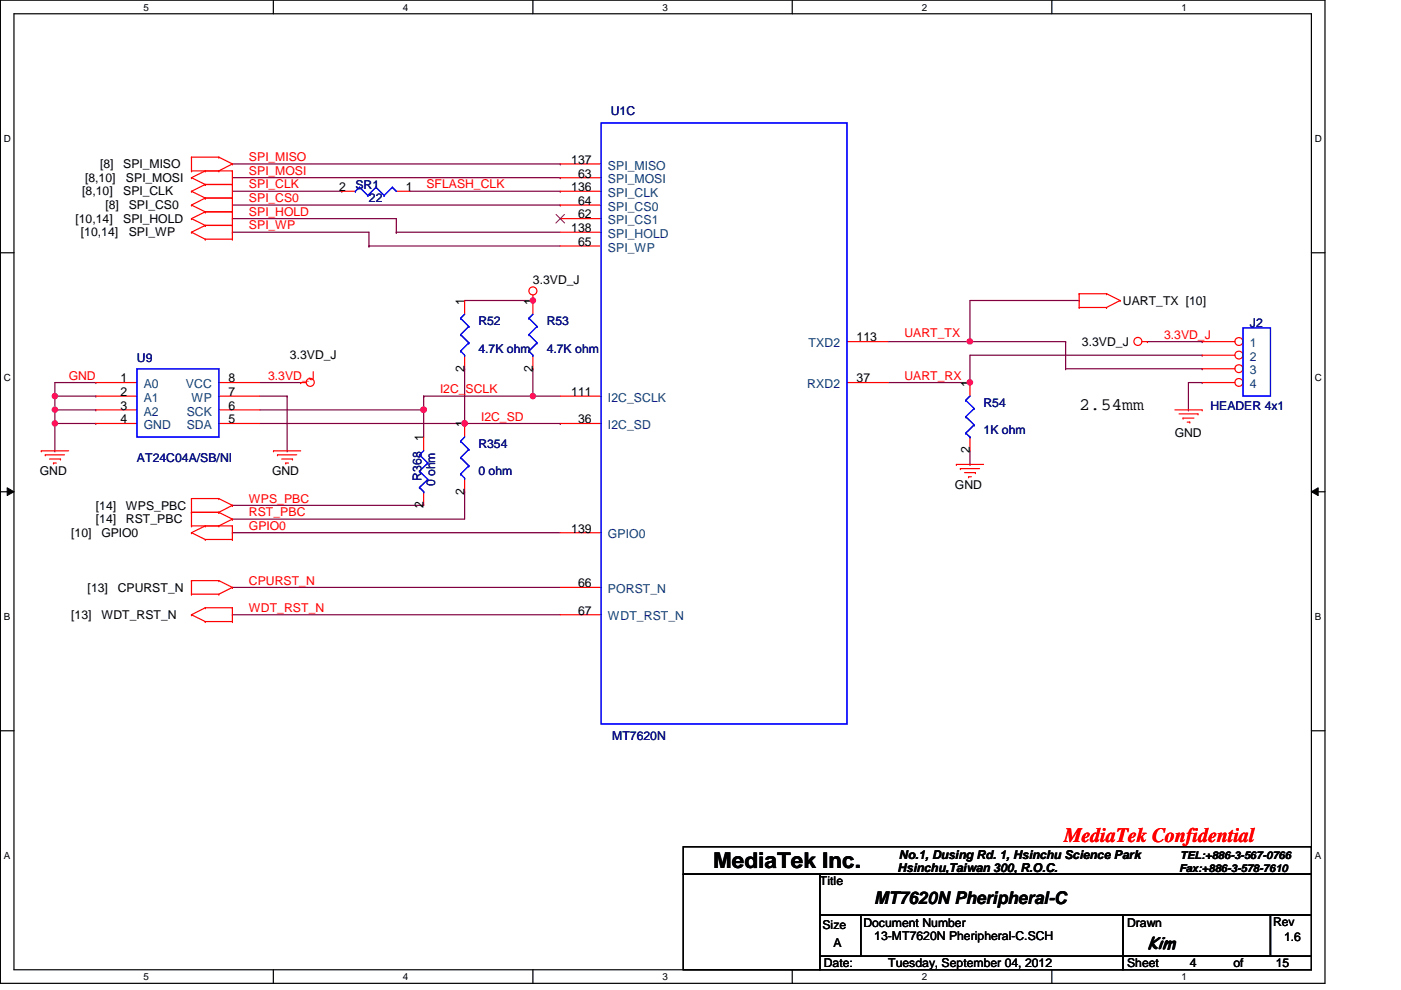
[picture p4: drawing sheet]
<svg xmlns="http://www.w3.org/2000/svg" width="297mm" height="210mm" viewBox="0 0 297 210" stroke-linecap="round" stroke-linejoin="round" font-family="sans-serif">
<path d="M.1 0h280.8v208.5h-280.8zM3 2.9h275v202.7h-275z" fill="none" stroke="#000" stroke-width=".25"/>
<g fill="#fff">
<path d="M30.4 .3h1.2v2.4h-1.2z"/>
<path d="M30.4 205.9h1.2v2.3h-1.2z"/>
</g>
<path d="M58 0v2.9M58 205.6v2.9" fill="none" stroke="#000" stroke-width=".25"/>
<g fill="#fff">
<path d="M85.4 .3h1.2v2.4h-1.2z"/>
<path d="M85.4 205.9h1.2v2.3h-1.2z"/>
</g>
<path d="M113 0v2.9M113 205.6v2.9" fill="none" stroke="#000" stroke-width=".25"/>
<g fill="#fff">
<path d="M140.5 .3h1.1v2.4h-1.1z"/>
<path d="M140.5 205.9h1.1v2.3h-1.1z"/>
</g>
<path d="M168 0v2.9M168 205.6v2.9" fill="none" stroke="#000" stroke-width=".25"/>
<g fill="#fff">
<path d="M195.4 .3h1.2v2.4h-1.2z"/>
<path d="M195.4 205.9h1.2v2.3h-1.2z"/>
</g>
<path d="M223 0v2.9M223 205.6v2.9" fill="none" stroke="#000" stroke-width=".25"/>
<g fill="#fff">
<path d="M250.5 .3h1.1v2.4h-1.1z"/>
<path d="M250.5 205.9h1.1v2.3h-1.1z"/>
<path d="M.8 28.2h1.5v2.4h-1.5z"/>
<path d="M278.8 28.2h1.4v2.4h-1.4z"/>
<path d="M.8 78.9h1.5v2.3h-1.5z"/>
<path d="M278.8 78.9h1.4v2.3h-1.4z"/>
</g>
<path d="M.1 53.6h2.9M278 53.6h2.9" fill="none" stroke="#000" stroke-width=".25"/>
<g fill="#fff">
<path d="M.8 129.6h1.4v2.3h-1.4z"/>
<path d="M278.8 129.6h1.3v2.3h-1.3z"/>
</g>
<path d="M.1 104.3h2.9M278 104.3h2.9" fill="none" stroke="#000" stroke-width=".25"/>
<path d="M1.5 103.4l1.5 .9-1.5 .8zM278 104.3l1.5-.9v1.7z" fill="#000"/>
<path d="M1.5 103.4l1.5 .9-1.5 .8zM278 104.3l1.5-.9v1.7z" fill="none" stroke="#000" stroke-width=".21"/>
<g fill="#fff">
<path d="M.8 180.3h1.4v2.3h-1.4z"/>
<path d="M278.8 180.3h1.3v2.3h-1.3z"/>
</g>
<path d="M.1 154.9h2.9M278 154.9h2.9" fill="none" stroke="#000" stroke-width=".25"/>
<path d="M49.3 37.7h69.5M49.3 34.8h69.5M118.8 37.7h.1M118.8 34.8h.1M49.3 43.5h69.5M49.3 40.6h23.2M72.5 40.6h.1M86.9 40.6h31.9M118.8 43.5h.1M118.8 40.6h.1M188.3 72.4h17.4M205.7 72.4h.1" fill="none" stroke="#800040" stroke-width=".25"/>
<circle cx="205.6" cy="72.4" r=".56" fill="#f0f"/>
<circle cx="205.6" cy="72.4" r=".56" fill="none" stroke="#f0f" stroke-width=".25"/>
<g fill="none" stroke="#800040" stroke-width=".25">
<path d="M205.7 72.4h.1M205.7 72.4h20.2M225.9 78.2h.1M225.9 72.4h.1M225.9 72.4v5.8M225.9 78.2h29M228.8 63.7h.1M228.8 63.7h-23.1v8.7M243.3 72.4h11.6M254.9 72.4h.1M254.9 75.3h.1M254.9 78.2h.1"/>
<path d="M254.9 75.3h-49.2v5.8M205.7 81.1h.1M252 86.9h.1M254.9 81.1h.1M254.9 81.1h-2.9v5.8"/>
</g>
<circle cx="205.6" cy="81.1" r=".56" fill="#f0f"/>
<circle cx="205.6" cy="81.1" r=".56" fill="none" stroke="#f0f" stroke-width=".25"/>
<g fill="none" stroke="#800040" stroke-width=".25">
<path d="M49.3 46.4h.1M49.3 49.2h.1M49.3 46.4h34.7M49.3 49.2h28.9M78.2 52.2h.1M78.2 52.2h40.6M98.5 63.7h.1M98.5 63.7h14.5M188.3 81.1h17.4M205.7 81.1h.1M205.7 98.5h.1M205.7 95.6v2.9"/>
<path d="M49.3 110.1h.1M49.3 112.9h.1M49.3 110.1h49.2M49.3 112.9h69.5M49.3 124.5h.1M49.3 130.3h.1M49.3 124.5h69.5M49.3 130.3h69.5"/>
</g>
<circle cx="113" cy="63.7" r=".56" fill="#f0f"/>
<circle cx="113" cy="63.7" r=".56" fill="none" stroke="#f0f" stroke-width=".25"/>
<path d="M98.5 78.2h.1M98.5 78.2v11.6M113 78.2h.1M113 78.2v5.8M89.8 86.9h.1M89.8 86.9v5.8M98.5 104.3h.1M98.5 104.3v5.8" fill="none" stroke="#800040" stroke-width=".25"/>
<circle cx="89.8" cy="86.9" r=".56" fill="#f0f"/>
<circle cx="89.8" cy="86.9" r=".56" fill="none" stroke="#f0f" stroke-width=".25"/>
<path d="M78.2 52.2h.1M78.2 49.2v3M84 49.2h.1M84 49.2h34.8M84 46.4v2.8M98.5 89.8h20.3M118.8 89.8h.1M49.3 107.1h.1M49.3 107.1h40.5" fill="none" stroke="#800040" stroke-width=".25"/>
<circle cx="98.5" cy="89.8" r=".56" fill="#f0f"/>
<circle cx="98.5" cy="89.8" r=".56" fill="none" stroke="#f0f" stroke-width=".25"/>
<path d="M89.8 84h.1M89.8 84h23.2" fill="none" stroke="#800040" stroke-width=".25"/>
<circle cx="113" cy="84" r=".56" fill="#f0f"/>
<circle cx="113" cy="84" r=".56" fill="none" stroke="#f0f" stroke-width=".25"/>
<path d="M11.6 84h.1M11.6 86.9h8.7M11.6 81.1v2.9M20.3 86.9h.1M89.8 84h.1M89.8 84v2.9M113 84h.1M113 84h5.8" fill="none" stroke="#800040" stroke-width=".25"/>
<circle cx="11.6" cy="84" r=".56" fill="#f0f"/>
<circle cx="11.6" cy="84" r=".56" fill="none" stroke="#f0f" stroke-width=".25"/>
<path d="M55.1 84h5.8M55.1 86.9h34.7M60.9 84h.1M60.9 95.6h.1M60.9 84v11.6M89.8 86.9h.1" fill="none" stroke="#800040" stroke-width=".25"/>
<circle cx="89.8" cy="86.9" r=".56" fill="#f0f"/>
<circle cx="89.8" cy="86.9" r=".56" fill="none" stroke="#f0f" stroke-width=".25"/>
<path d="M11.6 95.6h.1M11.6 89.8h.1M11.6 81.1h8.7M11.6 84h8.7M11.6 89.8h8.7M11.6 86.9v8.7M20.3 81.1h.1M20.3 84h.1M20.3 89.8h.1M55.1 81.1h8.7M63.8 81.1h.1" fill="none" stroke="#800040" stroke-width=".25"/>
<circle cx="11.6" cy="89.8" r=".56" fill="#f0f"/>
<circle cx="11.6" cy="89.8" r=".56" fill="none" stroke="#f0f" stroke-width=".25"/>
<path d="M11.6 86.9h.1M11.6 84v2.9" fill="none" stroke="#800040" stroke-width=".25"/>
<circle cx="11.6" cy="86.9" r=".56" fill="#f0f"/>
<circle cx="11.6" cy="86.9" r=".56" fill="none" stroke="#f0f" stroke-width=".25"/>
<path d="M55.1 89.8h43.4M98.5 89.8h.1" fill="none" stroke="#800040" stroke-width=".25"/>
<circle cx="98.5" cy="89.8" r=".56" fill="#f0f"/>
<circle cx="98.5" cy="89.8" r=".56" fill="none" stroke="#f0f" stroke-width=".25"/>
<g fill="none" stroke="#f00" stroke-width=".25">
<path d="M40.6 33.3h.1M40.6 36.2h.1M40.6 37.7h.1M40.6 33.3h5.8M40.6 33.3v2.9M40.6 36.2h8.7M40.6 37.7l2.9 1.4M43.5 39.1h.1M43.5 36.2h.1M43.5 39.1h5.8M43.5 39.1l-2.9 1.5M43.5 36.2l-2.9 1.5"/>
<path d="M46.4 33.3h.1M46.4 36.2h.1M46.4 33.3l2.9 1.5M49.3 39.1h.1M49.3 34.8h.1M49.3 36.2h.1M49.3 36.2v14.5M49.3 34.8l-2.9 1.4M40.6 40.6h.1M40.6 43.5h.1M40.6 49.2h.1M40.6 46.4h.1"/>
<path d="M40.6 40.6l2.9 1.4M40.6 43.5l2.9 1.4M40.6 49.2l2.9 1.5M40.6 46.4l2.9 1.4M43.5 42h.1M43.5 44.9h.1M43.5 47.8h.1M43.5 50.7h.1M43.5 42h5.8M43.5 42l-2.9 1.5M43.5 44.9h5.8M43.5 47.8h5.8"/>
<path d="M43.5 47.8l-2.9 1.4M43.5 50.7h5.8M43.5 44.9l-2.9 1.5M49.3 42h.1M49.3 44.9h.1M49.3 50.7h.1M49.3 47.8h.1M113 63.7h.1M113 62.6v4M113 75.3v2.9M228.8 65.2h.1M228.8 62.3h.1"/>
<path d="M228.8 65.2h5.8M228.8 62.3v2.9M228.8 62.3h5.8M234.6 65.2h.1M234.6 62.3h.1M234.6 62.3l2.9 1.4M237.5 63.7h.1M237.5 63.7l-2.9 1.5M242.1 72.4h1.2M243.3 72.4h.1M8.8 95.6h.1M8.8 95.6h5.8"/>
<path d="M9.6 96.4h.1M9.6 96.4h4.1M10.5 97.3h2.3M11.3 98.2h.1M11.3 98.2h.6M12.8 97.3h.1M20.3 86.9h8.7M20.3 81.1h8.7M20.3 84h8.7M20.3 89.8h8.7M46.4 86.9h8.7M46.4 81.1h8.7"/>
<path d="M46.4 84h8.7M46.4 89.8h8.7M58 95.6h.1M58 95.6h5.8M58.8 96.4h.1M58.8 96.4h4.1M59.7 97.3h2.3M60.6 98.2h.1M60.6 98.2h.6M62 97.3h.1M63.8 81.1h.1M63.8 81.1h1.1"/>
<path d="M202.8 98.5h.1M202.8 98.5h5.7M203.6 99.4h.1M203.6 99.4h4.1M249.1 86.9h5.8M250 87.8h4M250.8 88.6h.1M250.8 88.6h2.3M251.7 89.5h.6M252.3 89.5h.1M254 87.8h.1M254.9 86.9h.1"/>
<path d="M40.6 111.5h.1M40.6 108.6h.1M40.6 105.7h.1M40.6 112.9h.1M40.6 105.7v5.8M40.6 108.6h5.8M40.6 111.5h8.7M40.6 105.7h5.8M40.6 112.9l2.9 1.5M43.5 111.5h.1M43.5 114.4h.1M43.5 111.5l-2.9 1.4"/>
<path d="M43.5 114.4h5.8M46.4 108.6h.1M46.4 111.5h.1M46.4 105.7h.1M46.4 108.6l2.9 1.5M46.4 105.7l2.9 1.4M49.3 110.1h.1M49.3 107.1h.1M49.3 114.4h.1M49.3 111.5h.1M49.3 111.5v2.9M49.3 110.1l-2.9 1.4"/>
<path d="M49.3 107.1l-2.9 1.5M204.5 100.2h2.3M205.4 101.1h.1M205.4 101.1h.5M206.8 100.2h.1M40.6 126h.1M40.6 123.1h.1M40.6 130.3h.1M40.6 123.1v2.9M40.6 126h5.8M40.6 123.1h5.8M40.6 130.3l2.9 1.5"/>
<path d="M43.5 128.9h.1M43.5 131.8h.1M43.5 128.9h5.8M43.5 128.9l-2.9 1.4M43.5 131.8h5.8M46.4 126h.1M46.4 123.1h.1M46.4 123.1l2.9 1.4M49.3 124.5h.1M49.3 131.8h.1M49.3 128.9h.1M49.3 128.9v2.9"/>
<path d="M49.3 124.5l-2.9 1.5"/>
<circle cx="113" cy="61.7" r=".85"/>
<circle cx="241.2" cy="72.4" r=".85"/>
<circle cx="65.8" cy="81.1" r=".85"/>
</g>
<path d="M144.9 179.5h133.1v5.8h-133.1zM144.9 185.3h28.9v20.3h-28.9zM173.8 185.3h104.2v8.7h-104.2zM173.8 194h8.7v8.7h-8.7zM182.5 194h86.9v8.7h-86.9zM238.1 194h31.3v8.7h-31.3zM238.1 194h.1M238.1 194v8.7M269.4 194h8.6v8.7h-8.6zM173.8 202.7h64.3v2.9h-64.3zM238.1 202.7h39.9v2.9h-39.9z" fill="none" stroke="#000" stroke-width=".25"/>
<g fill="none" stroke="#00f" stroke-width=".25">
<path d="M29 78.2h17.4v14.5h-17.4zM112.1 67.5h.1M112.1 71h.1M112.1 74.4h.1M112.1 67.5l1.8 1.7M112.1 71l1.8 1.7M112.1 74.4l.9 .9M113 75.3h.1M113 66.6l-.9 .9M113.9 69.2h.1M113.9 72.7h.1M113.9 69.2l-1.8 1.8"/>
<path d="M113.9 72.7l-1.8 1.7"/>
</g>
<circle cx="262.7" cy="72.4" r=".84" fill="#fff"/>
<g fill="none" stroke="#f00" stroke-width=".25">
<path d="M254.9 72.4h6.9"/>
<circle cx="262.7" cy="72.4" r=".84"/>
</g>
<circle cx="262.7" cy="75.3" r=".84" fill="#fff"/>
<g fill="none" stroke="#f00" stroke-width=".25">
<path d="M254.9 75.3h6.9"/>
<circle cx="262.7" cy="75.3" r=".84"/>
</g>
<circle cx="262.7" cy="78.2" r=".84" fill="#fff"/>
<g fill="none" stroke="#f00" stroke-width=".25">
<path d="M254.9 78.2h6.9"/>
<circle cx="262.7" cy="78.2" r=".84"/>
</g>
<circle cx="262.7" cy="81.1" r=".84" fill="#fff"/>
<g fill="none" stroke="#f00" stroke-width=".25">
<path d="M118.8 34.8h8.7M118.8 37.7h8.7M72.5 40.6h2.8M84 40.6h2.9M118.8 40.6h8.7M118.8 43.5h8.7M118.8 46.4h8.7M118.8 49.2h8.7M118.8 52.2h8.7M98.5 63.7v2.9M98.5 75.3v2.9M179.6 72.4h8.7"/>
<path d="M89.8 92.7v2.9M98.5 89.8v2.9M118.8 84h8.7M118.8 89.8h8.7M179.6 81.1h8.7M205.7 81.1v2.9M205.7 92.7v2.9M254.9 81.1h6.9M89.8 104.3v2.8M98.5 101.4v2.9M118.8 112.9h8.7M118.8 124.5h8.7"/>
<path d="M118.8 130.3h8.7"/>
<circle cx="262.7" cy="81.1" r=".84"/>
</g>
<g fill="none" stroke="#00f" stroke-width=".25">
<path d="M76.2 39.7h.1M76.2 39.7l1.8 1.7M76.2 39.7l-.9 .9M79.7 39.7h.1M79.7 39.7l1.7 1.7M79.7 39.7l-1.7 1.7M83.2 39.7h.1M83.2 39.7l.8 .9M83.2 39.7l-1.8 1.7M127.5 26.1h52.1v127.4h-52.1zM75.3 40.6h.1M78 41.4h.1"/>
<path d="M81.4 41.4h.1M97.7 67.5h.1M97.7 71h.1M97.7 74.4h.1M97.7 67.5l1.7 1.7M97.7 71l1.7 1.7M97.7 74.4l.8 .9M98.5 75.3h.1M98.5 66.6l-.8 .9M99.4 69.2h.1M99.4 72.7h.1M99.4 69.2l-1.7 1.8"/>
<path d="M99.4 72.7l-1.7 1.7M263.6 69.5h5.8v14.5h-5.8zM88.9 96.4h.1M88.9 99.9h.1M88.9 96.4l1.8 1.8M88.9 99.9l1.8 1.7M89.8 95.6l-.9 .8M90.7 98.2h.1M90.7 98.2l-1.8 1.7M97.7 93.6h.1M97.7 97h.1M97.7 93.6l1.7 1.7"/>
<path d="M97.7 97l1.7 1.8M98.5 92.7l-.8 .9M99.4 95.3h.1M99.4 98.8h.1M99.4 95.3l-1.7 1.7M99.4 98.8l-1.7 1.7M204.8 84.9h.1M204.8 88.3h.1M204.8 91.8h.1M204.8 84.9l1.7 1.7M204.8 88.3l1.7 1.8M204.8 91.8l.9 .9"/>
<path d="M205.7 92.7h.1M205.7 84l-.9 .9M206.5 86.6h.1M206.5 90.1h.1M206.5 86.6l-1.7 1.7M206.5 90.1l-1.7 1.7M88.9 103.4h.1M88.9 103.4l.9 .9M89.8 104.3h.1M90.7 101.6h.1M90.7 101.6l-1.8 1.8M97.7 100.5h.1"/>
<path d="M97.7 100.5l.8 .9M98.5 101.4h.1"/>
</g>
<path d="M117.9 45.5l1.8 1.8M119.7 45.5l-1.8 1.8" fill="none" stroke="#804000" stroke-width=".21"/>
<circle cx="205.6" cy="72.4" r=".56" fill="#f0f"/>
<circle cx="205.6" cy="72.4" r=".56" fill="none" stroke="#f0f" stroke-width=".25"/>
<circle cx="205.6" cy="81.1" r=".56" fill="#f0f"/>
<circle cx="205.6" cy="81.1" r=".56" fill="none" stroke="#f0f" stroke-width=".25"/>
<circle cx="113" cy="63.7" r=".56" fill="#f0f"/>
<circle cx="113" cy="63.7" r=".56" fill="none" stroke="#f0f" stroke-width=".25"/>
<circle cx="89.8" cy="86.9" r=".56" fill="#f0f"/>
<circle cx="89.8" cy="86.9" r=".56" fill="none" stroke="#f0f" stroke-width=".25"/>
<circle cx="98.5" cy="89.8" r=".56" fill="#f0f"/>
<circle cx="98.5" cy="89.8" r=".56" fill="none" stroke="#f0f" stroke-width=".25"/>
<circle cx="113" cy="84" r=".56" fill="#f0f"/>
<circle cx="113" cy="84" r=".56" fill="none" stroke="#f0f" stroke-width=".25"/>
<circle cx="11.6" cy="84" r=".56" fill="#f0f"/>
<circle cx="11.6" cy="84" r=".56" fill="none" stroke="#f0f" stroke-width=".25"/>
<circle cx="89.8" cy="86.9" r=".56" fill="#f0f"/>
<circle cx="89.8" cy="86.9" r=".56" fill="none" stroke="#f0f" stroke-width=".25"/>
<circle cx="11.6" cy="89.8" r=".56" fill="#f0f"/>
<circle cx="11.6" cy="89.8" r=".56" fill="none" stroke="#f0f" stroke-width=".25"/>
<circle cx="11.6" cy="86.9" r=".56" fill="#f0f"/>
<circle cx="11.6" cy="86.9" r=".56" fill="none" stroke="#f0f" stroke-width=".25"/>
<circle cx="98.5" cy="89.8" r=".56" fill="#f0f"/>
<circle cx="98.5" cy="89.8" r=".56" fill="none" stroke="#f0f" stroke-width=".25"/>
<text font-size="4.6" x="151.2" y="184.1">MediaTek Inc.</text>
<text font-size="4.3" fill="#f00" x="225.6" y="178.5">MediaTek Confidential</text>
<g font-size="3.7">
<text x="228.8" y="87">2.54mm</text>
<text x="185.4" y="191.6">MT7620N Pheripheral-C</text>
<text x="243.3" y="201.3">Kim</text>
</g>
<g font-size="2.6" fill="#000080">
<text x="129.5" y="24.3">U1C</text>
<text x="75.4" y="40">SR1</text>
<text x="78.2" y="42.9">22</text>
<text x="101.4" y="69">R52</text>
<text x="115.9" y="69">R53</text>
<text x="265" y="69.3">J2</text>
<text x="29" y="76.8">U9</text>
<text x="101.4" y="74.8">4.7K ohm</text>
<text x="115.9" y="74.8">4.7K ohm</text>
<text x="208.5" y="86.3">R54</text>
<text x="256.6" y="86.9">HEADER 4x1</text>
<text x="101.4" y="95">R354</text>
<text x="208.5" y="92.1">1K ohm</text>
<text x="29" y="97.9">AT24C04A/SB/NI</text>
<text x="89.4" y="101.9" transform="rotate(-90 89.4 101.9)">R368</text>
<text x="101.4" y="100.8">0 ohm</text>
<text x="92.2" y="103.1" transform="rotate(-90 92.2 103.1)">0 ohm</text>
<text x="129.8" y="157">MT7620N</text>
</g>
<g font-size="2.6">
<text x="21.2" y="35.6">[8]</text>
<text x="26.1" y="35.6">SPI_MISO</text>
<text x="121.1" y="34.7">137</text>
<text x="17.4" y="41.4">[8,10]</text>
<text x="18" y="38.6">[8,10]</text>
<text x="26.1" y="41.4">SPI_CLK</text>
<text x="26.7" y="38.6">SPI_MOSI</text>
<text x="71.9" y="40.5">2</text>
<text x="86.1" y="40.5">1</text>
<text x="121.1" y="40.5">136</text>
<text x="122.6" y="37.6">63</text>
<text x="16" y="47.2">[10,14]</text>
<text x="22.3" y="44.3">[8]</text>
<text x="26.1" y="47.2">SPI_HOLD</text>
<text x="27.3" y="44.3">SPI_CS0</text>
<text x="122.6" y="43.4">64</text>
<text x="122.6" y="46.3">62</text>
<text x="17.1" y="50.1">[10,14]</text>
<text x="27.3" y="50.1">SPI_WP</text>
<text x="121.1" y="49.2">138</text>
<text x="122.6" y="52.1">65</text>
<text x="98.5" y="64.6" transform="rotate(-90 98.5 64.6)">1</text>
<text x="112.9" y="64.6" transform="rotate(-90 112.9 64.6)">1</text>
<text x="113" y="60.3">3.3VD_J</text>
<text x="238.1" y="64.6">UART_TX [10]</text>
<text x="61.5" y="76.2">3.3VD_J</text>
<text x="181.6" y="72.4">113</text>
<text x="229.4" y="73.3">3.3VD_J</text>
<text x="25.6" y="81.1">1</text>
<text x="25.6" y="83.9">2</text>
<text x="48.4" y="83.9">7</text>
<text x="48.4" y="81.1">8</text>
<text x="98.5" y="78.8" transform="rotate(-90 98.5 78.8)">2</text>
<text x="112.9" y="78.8" transform="rotate(-90 112.9 78.8)">2</text>
<text x="121.1" y="83.9">111</text>
<text x="181.6" y="81.1">37</text>
<text x="205.6" y="82" transform="rotate(-90 205.6 82)">1</text>
<text x="25.6" y="86.9">3</text>
<text x="25.6" y="89.7">4</text>
<text x="48.4" y="89.7">5</text>
<text x="48.4" y="86.9">6</text>
<text x="122.6" y="89.7">36</text>
<text x="89.8" y="93.6" transform="rotate(-90 89.8 93.6)">1</text>
<text x="98.5" y="90.6" transform="rotate(-90 98.5 90.6)">1</text>
<text x="249.1" y="92.7">GND</text>
<text x="8.5" y="100.8">GND</text>
<text x="57.7" y="100.8">GND</text>
<text x="205.6" y="96.1" transform="rotate(-90 205.6 96.1)">2</text>
<text x="89.8" y="107.7" transform="rotate(-90 89.8 107.7)">2</text>
<text x="98.5" y="104.9" transform="rotate(-90 98.5 104.9)">2</text>
<text x="202.5" y="103.7">GND</text>
<text x="15.1" y="113.8">[10]</text>
<text x="20.3" y="111">[14]</text>
<text x="20.3" y="108">[14]</text>
<text x="21.5" y="113.8">GPIO0</text>
<text x="26.7" y="111">RST_PBC</text>
<text x="26.7" y="108">WPS_PBC</text>
<text x="121.1" y="112.9">139</text>
<text x="18.6" y="125.4">[13]</text>
<text x="25" y="125.4">CPURST_N</text>
<text x="122.6" y="124.5">66</text>
<text x="15.1" y="131.2">[13]</text>
<text x="21.5" y="131.2">WDT_RST_N</text>
<text x="122.6" y="130.3">67</text>
<text x="190.3" y="184.8">Hsinchu,Taiwan 300, R.O.C.</text>
<text x="190.6" y="182.2">No.1, Dusing Rd. 1, Hsinchu Science Park</text>
<text x="173.8" y="187.7">Title</text>
<text x="174.4" y="196.9">Size</text>
<text x="183" y="196.6">Document Number</text>
<text x="239" y="196.6">Drawn</text>
<text x="269.9" y="196.3">Rev</text>
<text x="176.7" y="200.7">A</text>
<text x="185.4" y="199.3">13-MT7620N Pheripheral-C.SCH</text>
<text x="272.2" y="199.6">1.6</text>
<text x="174.7" y="205.1">Date:</text>
<text x="188.3" y="205.1">Tuesday, September 04, 2012</text>
<text x="239" y="205.1">Sheet</text>
<text x="252.3" y="205.1">4</text>
<text x="261.5" y="205.1">of</text>
<text x="270.5" y="205.1">15</text>
</g>
<g font-size="2.6" fill="#f00">
<text x="52.8" y="34.2">SPI_MISO</text>
<text x="52.8" y="40">SPI_CLK</text>
<text x="52.8" y="37.1">SPI_MOSI</text>
<text x="90.4" y="40">SFLASH_CLK</text>
<text x="52.8" y="42.9">SPI_CS0</text>
<text x="52.8" y="45.8">SPI_HOLD</text>
<text x="52.8" y="48.6">SPI_WP</text>
<text x="191.8" y="71.5">UART_TX</text>
<text x="246.8" y="71.8">3.3VD_J</text>
<text x="14.6" y="80.5">GND</text>
<text x="56.9" y="80.5">3.3VD_J</text>
<text x="93.3" y="83.4">I2C_SCLK</text>
<text x="191.8" y="80.5">UART_RX</text>
<text x="102" y="89.2">I2C_SD</text>
<text x="52.8" y="106.6">WPS_PBC</text>
<text x="52.8" y="109.5">RST_PBC</text>
<text x="52.8" y="112.4">GPIO0</text>
<text x="52.8" y="124">CPURST_N</text>
<text x="52.8" y="129.8">WDT_RST_N</text>
</g>
<g font-size="2.6" fill="#004080">
<text x="128.9" y="35.9">SPI_MISO</text>
<text x="128.9" y="38.9">SPI_MOSI</text>
<text x="128.9" y="41.7">SPI_CLK</text>
<text x="128.9" y="44.7">SPI_CS0</text>
<text x="128.9" y="47.5">SPI_CS1</text>
<text x="128.9" y="50.4">SPI_HOLD</text>
<text x="128.9" y="53.3">SPI_WP</text>
<text x="171.4" y="73.6">TXD2</text>
<text x="265" y="73.6">1</text>
<text x="265" y="76.5">2</text>
<text x="30.5" y="82.3">A0</text>
<text x="39.4" y="82.3">VCC</text>
<text x="171.2" y="82.3">RXD2</text>
<text x="265" y="79.4">3</text>
<text x="265" y="82.3">4</text>
<text x="30.5" y="85.2">A1</text>
<text x="30.5" y="88.1">A2</text>
<text x="39.6" y="88.1">SCK</text>
<text x="40.6" y="85.2">WP</text>
<text x="128.9" y="85.2">I2C_SCLK</text>
<text x="30.5" y="91">GND</text>
<text x="39.6" y="91">SDA</text>
<text x="128.9" y="91">I2C_SD</text>
<text x="128.9" y="114.1">GPIO0</text>
<text x="128.9" y="125.7">PORST_N</text>
<text x="128.9" y="131.5">WDT_RST_N</text>
</g>
<g font-size="2.3">
<text x="250" y="184.8">Fax:+886-3-578-7610</text>
<text x="250.2" y="182.2">TEL:+886-3-567-0766</text>
</g>
<g font-size="2.1">
<text x="30.4" y="2.2">5</text>
<text x="85.4" y="2.2">4</text>
<text x="140.5" y="2.2">3</text>
<text x="195.4" y="2.2">2</text>
<text x="250.5" y="2.2">1</text>
<text x=".8" y="30.1">D</text>
<text x="278.8" y="30.1">D</text>
<text x=".8" y="80.8">C</text>
<text x="278.8" y="80.8">C</text>
<text x=".8" y="131.5">B</text>
<text x="278.8" y="131.5">B</text>
<text x=".8" y="182.2">A</text>
<text x="278.8" y="182.2">A</text>
<text x="30.4" y="207.8">5</text>
<text x="85.4" y="207.8">4</text>
<text x="140.5" y="207.8">3</text>
<text x="195.4" y="207.8">2</text>
<text x="250.5" y="207.8">1</text>
</g>
</svg>
